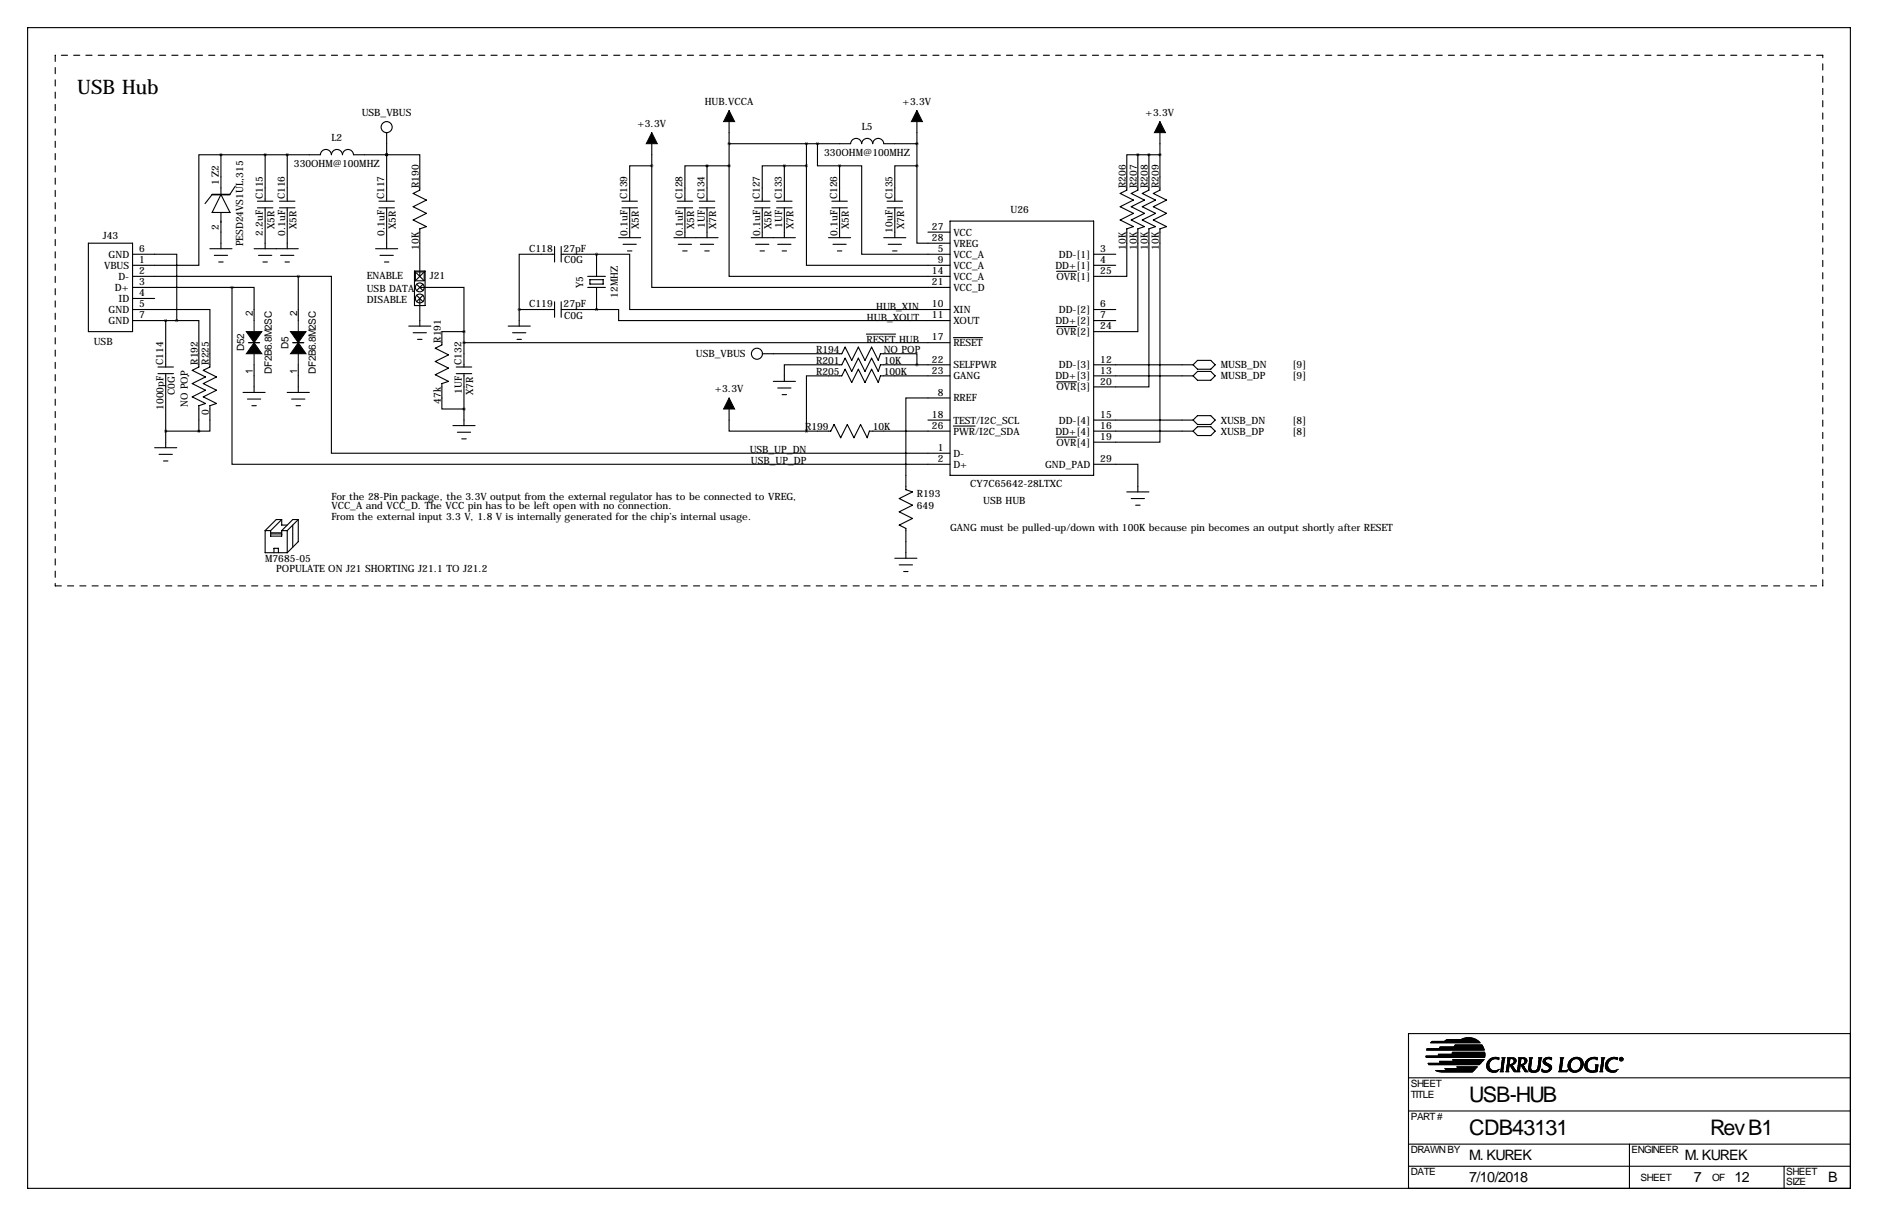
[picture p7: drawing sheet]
<svg xmlns="http://www.w3.org/2000/svg" width="432mm" height="279mm" viewBox="0 0 432 279" stroke-linecap="round" stroke-linejoin="round" font-family="sans-serif">
<g fill="none" stroke="#000" stroke-width=".23">
<path d="M57.1 78.7h2.6M58.4 73.7v2.5M67.3 78.7h2.5M68.6 73.7v2.5M58.4 81.3v2.5M68.6 81.3v2.5M328.9 239.6h11.5M328.9 239.6h11.4M329 239.5h11.3M329 239.5h11.2M329.1 239.4h11.1M329.1 239.4h11"/>
<path d="M329.2 239.3h10.9M332.1 239.2h7.9M332.2 239.2h7.7M332.3 239.1h7.5M332.4 239h7.3M332.5 239h7.1M332.6 238.9h6.9M332.7 238.9h6.7M336 238.8h3.2M336.2 238.7h2.9M336.3 238.7h2.7M336.4 238.6h2.5"/>
<path d="M336.5 238.6h2.2M336.8 238.5h1.7M337 238.5h1.4M327.9 242.8h13.5M327.9 242.7h13.5M327.9 242.6h13.5M327.9 243h13.5M327.9 242.9h13.5M328 241.3h13.3M328 241.2h13.3M328.1 241.1h13.1M328.1 241h13.1"/>
<path d="M328.1 240.9h13.1M328.3 244.3h12.2M328.4 244.4h12M328.4 244.3h12M328.4 244.4h11.9M328.5 244.7h11.6M328.5 244.6h11.7M330 246h8.9M330.1 246h8.7M330.3 246.1h8.5M330.4 246.1h8.3M330.6 246.2h8.1"/>
<path d="M330.7 246.2h7.9M330.7 242.6h10.7M330.7 242.5h10.7M330.7 242.4h10.7M330.7 242.3h10.7M330.7 242.2h10.7M331 243.9h9.8M331 243.8h9.9M331 240.9h10.1M331 240.8h10.1M331 244h9.7M331 240.7h10.1"/>
<path d="M331.1 244.1h9.5M331.1 244h9.6M331.1 240.7h10M331.1 240.6h10M331.1 244.2h9.4M331.1 244.2h9.5M331.1 240.5h9.9M331.3 246.3h7.2M332.2 245.5h7.1M332.2 245.6h7M332.3 245.6h6.9M332.3 245.7h6.8"/>
<path d="M332.4 245.7h6.7M332.5 245.8h6.6M332.6 245.8h6.4M332.7 245.9h6.2M333.9 242.2h7.5M333.9 242.1h7.5M333.9 242h7.5M333.9 241.9h7.5M333.9 241.8h7.5M334 241.8h7.4M334 243.4h7.3M334.1 243.6h7"/>
<path d="M334.1 243.5h7.1M334.1 243.7h6.9M334.2 243.8h6.7M334.3 240.5h6.7M334.4 240.4h6.5M334.4 240.3h6.5M334.5 240.3h6.4M334.5 240.2h6.3M334.6 240.1h6.1M334.9 245.1h4.8M335 245.2h4.6M335.1 245.3h4.4"/>
<path d="M335.2 245.4h4.2M335.3 245.5h4M340.3 244.5l-11.8 .1M341.1 243.6l-7 .1M341.8 245.2h.6M341.8 245.1h.6M341.8 245h.6M341.8 244.9h.5M341.8 244.8h.5M341.8 244.7h.5M341.8 244.6h.5M341.9 245.4h.6"/>
<path d="M341.9 245.3h.6M341.9 245.3h.5M341.9 244.5h.4M341.9 244.4h.5M341.9 244.3h.5M341.9 245.6h.7M341.9 245.5h.7M341.9 245.5h.6M341.9 244.2h.5M342 245.6h.7M342 244.1h.5M342 245.7h.8"/>
<path d="M342 245.7h.7M342 244h.6M342.1 245.8h.7M342.1 243.9h.5M342.1 245.8l.9 .1M342.1 243.8h.6M342.2 245.9h.9M342.2 243.8h.5M342.2 243.7h.5M342.2 246h1M342.3 246h2.1M342.3 243.6h.7"/>
<path d="M342.4 246.1h2M342.4 243.5h.6M342.4 243.5h.7M342.5 243.4h.7M342.5 246.2h1.8M342.5 244l-.5 .1M342.5 243.4h.8M342.6 243.3h.9M342.6 246.2h1.7M342.6 243.3h2M342.7 243.2h1.9M342.9 243.6l-.7 .1"/>
<path d="M342.9 243.1h1.8M343 246.3h1.1M343.1 243.1h1.6M343.2 246.4h.7M343.2 243h1.4M343.4 243h1M343.7 242.9h.3M344 246h.4M344.2 245.9h.3M344.2 243.3h.4M344.4 243.4h.2M344.5 245.8h.1"/>
<path d="M344.5 243.4h.1M344.6 245.8l-.3 .1M344.6 243.5h.1M344.6 245.7h.1M344.9 246.3h.8M345 246.2h.6M345 246.1h.6M345.1 246.1h.5M345.1 246h.4M345.1 245.9h.4M345.1 245.8h.4M345.1 245.8h.5"/>
<path d="M345.1 245.7h.5M345.1 245.6h.5M345.1 245.5h.5M345.2 245.5h.4M345.2 245.4h.4M345.2 245.3h.4M345.2 245.2h.4M345.2 245.1h.4M345.2 245h.5M345.2 244.9h.5M345.2 244.8h.5M345.3 244.7h.4"/>
<path d="M345.3 244.6h.4M345.3 244.5h.4M345.3 244.4h.4M345.3 244.3h.4M345.3 243h.8M345.3 244.2h.5M345.3 244.1h.5M345.3 244h.5M345.3 243.9h.5M345.3 243.1h.7M345.4 243.9h.4M345.4 243.8h.4"/>
<path d="M345.4 243.7h.4M345.4 243.6h.4M345.4 243.5h.4M345.4 243.2h.5M345.4 243.1h.6M345.4 243.4h.4M345.4 243.4h.5M345.4 243.3h.5M346.2 246.3h.8M346.3 246.2h.6M346.3 246.1h.6M346.4 246.1h.5"/>
<path d="M346.4 246h.5M346.4 245.9h.5M346.4 245.8h.5M346.4 245.7h.5M346.5 245.6h.4M346.5 245.5h.4M346.5 245.4h.4M346.5 245.3h.4M346.5 245.2h.4M346.5 245.1h.5M346.5 245h.5M346.5 244.9h.5"/>
<path d="M346.5 244.8h.5M346.6 244.7h.4M346.6 244.6h.4M346.6 244.5h.4M346.6 244.4h.4M346.6 243h1.4M346.6 244.3h.4M346.6 244.2h.5M346.6 244.1h.5M346.6 244h.5M346.6 243.1h1.5M346.7 243.9h.4"/>
<path d="M346.7 243.8h.4M346.7 243.7h.4M346.7 243.6h.4M346.7 243.2h1.7M346.7 243.1h1.5M346.7 243.5h.5M346.7 243.4h.5M346.7 243.3h.5M347.2 244.6h.7M347.2 244.8h.5M347.2 244.7h.5M347.2 244.7h.6"/>
<path d="M347.3 244.9h.5M347.3 244.8h.4M347.4 245.1h.5M347.4 245h.5M347.4 245.2h.6M347.5 245.3h.5M347.5 245.2h.5M347.6 245.4h.5M347.6 245.5h.5M347.7 245.6h.5M347.7 245.5h.5M347.7 244.4h.5"/>
<path d="M347.7 245.7h.6M347.7 243.3h.7M347.8 245.7h.5M347.8 244.4h.4M347.8 245.8l.6 .1M347.8 245.8h.5M347.8 244.3h.5M347.8 243.3h.7M347.9 244.3h.4M347.9 246h.6M347.9 245.9h.6M347.9 244.2h.5"/>
<path d="M347.9 243.4h.6M348 246h.6M348 244.2h.4M348 243.4h.5M348 246.1h.7M348 246.1h.6M348 244.1h.5M348 243.5h.6M348 243.5h.5M348.1 246.2h.6M348.1 243.6h.5M348.1 246.2l1.4 .1"/>
<path d="M348.1 244.5l-.7 .1M348.1 244h.4M348.1 243.9h.4M348.1 243.9h.5M348.1 243.8h.5M348.1 243.7h.5M348.5 244l-.4 .1M348.8 246.2h.6M348.8 246.1h.6M348.9 246.1h.5M348.9 246h.5M348.9 245.9h.5"/>
<path d="M348.9 245.8h.5M348.9 245.7h.5M348.9 245.6h.5M349 245.6h.4M349 245.5h.5M349 245.4h.5M349 245.3h.5M349 245.2h.5M349 245.1h.5M349 245h.5M349 244.9h.5M349 244.8h.5"/>
<path d="M349.1 244.8h.4M349.1 244.7h.4M349.1 244.7h.5M349.1 244.6h.5M349.1 244.5h.5M349.1 244.4h.5M349.1 243h1.4M349.1 244.3h.5M349.1 244.2h.5M349.1 244.1h.5M349.1 244h.5M349.1 243.1h1.5"/>
<path d="M349.2 243.9h.4M349.2 243.9h.5M349.2 243.8h.5M349.2 243.7h.5M349.2 243.6h.5M349.2 243.2h1.7M349.2 243.1h1.5M349.2 243.5h.5M349.2 243.4h.5M349.2 243.3h.5M349.7 244.7h.7M349.7 244.6h.8"/>
<path d="M349.8 244.8h.4M349.8 244.7h.4M349.8 244.9h.5M349.8 244.8h.5M349.9 245h.5M349.9 244.9h.4M349.9 245.1h.5M350 245.2h.5M350 245.1h.5M350 245.3h.5M350.1 245.3h.4M350.1 245.4h.5"/>
<path d="M350.2 245.5h.5M350.2 245.5h.4M350.2 245.6h.5M350.2 244.4h.5M350.3 245.7h.5M350.3 245.6h.4M350.3 243.3h.6M350.3 244.4h.4M350.4 245.8l.5 .1M350.4 245.8h.4M350.4 244.3h.4M350.4 243.3h.6"/>
<path d="M350.5 246h.5M350.5 245.9h.5M350.5 244.2h.4M350.5 243.4h.5M350.5 246.1h.7M350.5 246.1h.6M350.5 246h.6M350.5 244.1h.5M350.5 243.5h.5M350.6 246.2h.6M350.6 244h.4M350.6 243.6h.5"/>
<path d="M350.6 243.5h.5M350.6 246.2l.8 .1M350.6 244.5l-.7 .1M350.6 243.9h.4M350.6 243.9h.5M350.6 243.8h.5M350.6 243.7h.5M351 244l-.4 .1M351.5 245.8h.5M351.5 245.7h.5M351.5 245.6h.5M351.5 245.5h.4"/>
<path d="M351.5 245.4h.4M351.5 245.3h.4M351.5 245.2h.4M351.5 245.1h.4M351.5 245.9h.7M351.5 245.8l.6 .1M351.5 245h.5M351.5 244.9h.5M351.5 244.8h.5M351.5 244.7h.5M351.6 246h.7M351.6 244.7h.4"/>
<path d="M351.6 244.6h.4M351.6 244.5h.4M351.6 244.4h.4M351.6 244.3h.4M351.6 243h.8M351.6 246.1h2.1M351.6 246h.9M351.6 244.2h.4M351.6 244.1h.5M351.6 244h.5M351.6 243.9h.5M351.6 243.8h.5"/>
<path d="M351.6 243.1h.7M351.7 246.1h2M351.7 243.8h.4M351.7 243.7h.4M351.7 243.6h.4M351.7 243.5h.4M351.7 243.2h.5M351.7 243.1h.6M351.7 246.2h1.9M351.7 243.4h.4M351.7 243.4h.5M351.7 243.3h.5"/>
<path d="M351.8 246.2h1.7M352 246.3h1.3M352.2 246.4h.9M352.9 246h.9M353.1 246h.7M353.2 245.9h.6M353.3 245.9h.6M353.4 245.8h.5M353.4 245.7h.6M353.5 245.7h.5M353.5 245.6h.5M353.5 245.5h.5"/>
<path d="M353.6 245.5h.4M353.6 245.4h.4M353.6 245.3h.5M353.6 245.2h.5M353.6 245.1h.5M353.7 245.1h.4M353.7 245h.4M353.7 244.9h.4M353.7 244.8h.4M353.7 244.7h.4M353.7 244.6h.5M353.7 244.5h.5"/>
<path d="M353.7 244.4h.5M353.7 244.3h.5M353.7 243h.8M353.8 244.2h.4M353.8 244.1h.4M353.8 244h.4M353.8 243.9h.4M353.8 243.1h.7M353.8 243.8h.5M353.8 243.7h.5M353.8 243.6h.5M353.8 243.2h.6"/>
<path d="M353.8 243.1h.6M353.9 243.5h.4M353.9 243.4h.4M353.9 243.3h.4M354.5 245.7h.1M354.5 245.8l.3 .1M354.5 245.8h.1M354.5 246.2h1.6M354.5 246.2h1.7M354.5 246.1h1.8M354.5 246h.8M354.5 246h.5"/>
<path d="M354.5 245.9h.4M354.8 246.3h1.1M354.8 244l.6 .1M354.8 244h.6M354.8 243.9h.5M354.8 243.8h.5M354.8 244.2h.8M354.8 244.1h.7M354.8 243.7h.5M354.8 243.6h.5M354.9 244.3h.9M354.9 244.2h.8"/>
<path d="M354.9 243.5h.5M354.9 244.3h1M354.9 243.4h.6M355 246.4h.7M355 244.4h1M355 243.4h.6M355 243.3h.7M355 244.4h1.1M355 243.3h1.8M355.1 244.5l1.1 .1M355.1 243.2h1.7M355.2 244.6h1.1"/>
<path d="M355.2 243.1h1.6M355.3 244.7h1.1M355.3 243.1h1.5M355.4 244.7h1.1M355.4 243h1.4M355.5 244.8h1M355.6 246h.8M355.6 244.8h1M355.6 243h1M355.7 244.9h.9M355.8 246h.7M355.8 244.9h.9"/>
<path d="M355.9 245.9h.6M355.9 245h.8M355.9 242.9h.4M356 245.1h.7M356.1 245.8h.5M356.1 245.1h.7M356.2 245.7h.4M356.2 245.2h.6M356.2 245.7h.5M356.2 245.6h.5M356.2 245.3h.6M356.3 245.5h.4"/>
<path d="M356.3 245.5h.5M356.3 245.4h.5M356.3 243.3h.5M356.5 243.4h.2M356.6 245.8l-.6 .1M356.6 243.4h.1M356.6 243.5h.1M356.7 243.5h.1M358.4 246.2h1.9M358.5 246.1h1.8M358.5 246h1.8M358.5 246h.9"/>
<path d="M358.5 245.9h.6M358.5 245.8h.5M358.6 245.8h.4M358.6 245.7h.4M358.6 245.7h.5M358.6 245.6h.5M358.6 245.5h.5M358.6 245.4h.5M358.6 245.3h.5M358.6 245.2h.5M358.6 245.1h.5M358.6 245h.5"/>
<path d="M358.7 244.9h.5M358.7 244.8h.5M358.7 244.7h.5M358.7 244.6h.5M358.7 243h.9M358.7 244.5h.5M358.7 244.4h.5M358.7 244.3h.5M358.7 244.2h.5M358.7 244.1h.5M358.8 244h.5M358.8 243.9h.5"/>
<path d="M358.8 243.8h.5M358.8 243.1h.6M358.8 243.1h.7M358.9 243.7h.4M358.9 243.6h.4M358.9 243.5h.4M358.9 243.4h.4M358.9 243.3h.5M359.3 244l-.5 .1M359.4 243.2h-.5M359.9 246h.5M360.2 245.9h.2"/>
<path d="M360.3 246.2l-2 .1M360.3 245.9h.1M360.4 245.8h.1M360.5 245.2h.6M360.5 245.1h.6M360.5 245.1h.5M360.5 245h.5M360.5 244.9h.5M360.5 244.8h.5M360.5 244.7h.5M360.5 244.6h.5M360.6 245.4h.6"/>
<path d="M360.6 245.3h.5M360.6 245.2h.5M360.6 244.4h.5M360.6 244.3h.5M360.6 245.5h.6M360.6 244.2h.5M360.7 245.6h.6M360.7 245.6h.5M360.7 244.1h.5M360.7 245.7h.6M360.7 244h.5M360.8 245.8h.6"/>
<path d="M360.8 243.9h.5M360.8 245.8l.7 .1M360.8 243.8h.5M360.9 245.9h.7M360.9 243.8h.5M360.9 246h.8M360.9 243.7h.5M361 246h.9M361 243.6h.6M361.1 246.1h2M361.1 244.5l-.5 .1M361.1 243.5h.5"/>
<path d="M361.1 246.1h1.9M361.1 243.5h.6M361.2 243.4h.6M361.2 246.2h1.7M361.2 244l-.5 .1M361.2 243.4h.7M361.3 246.2h1.6M361.3 243.3h.8M361.4 243.3h1M361.4 243.2h2.1M361.5 246.3h1.1M361.5 243.6l-.6 .1"/>
<path d="M361.6 243.1h1.8M361.7 246.4h.7M361.7 243.1h1.6M361.8 243h1.3M362 243h1M362.3 246h.9M362.3 242.9h.5M362.6 246h.7M362.6 243.3h1M362.7 245.9h.6M362.8 243.3h.8M362.9 245.8h.6"/>
<path d="M362.9 243.4h.8M363 245.7h.5M363 243.4h.7M363.1 245.7h.5M363.1 243.5h.6M363.1 245.6h.5M363.2 245.6h.4M363.2 245.5h.5M363.2 243.5h.6M363.2 243.6l.7 .1M363.2 243.6h.6M363.3 245.3h.5"/>
<path d="M363.3 243.8h.6M363.3 243.7h.6M363.4 245.2h.5M363.4 243.9h.5M363.4 243.8h.5M363.4 245.8l-.6 .1M363.4 245.1h.5M363.4 245h.5M363.4 244h.6M363.4 243.9h.6M363.5 244.9h.5M363.5 244.8h.5"/>
<path d="M363.5 244.2h.5M363.5 244.1h.5M363.5 244h.5M363.5 244.7h.5M363.5 244.6h.5M363.5 244.5h.5M363.5 244.4h.5M363.5 244.3h.5M363.8 245.4h-.5M364.4 245.3h.6M364.4 245.3h.5M364.4 245.2h.5"/>
<path d="M364.4 245.1h.5M364.4 245h.5M364.4 244.9h.5M364.4 244.8h.5M364.4 244.7h.5M364.4 244.6h.5M364.4 245.5h.6M364.4 245.4h.6M364.4 244.4h.5M364.4 244.3h.5M364.5 245.6h.7M364.5 245.5h.6"/>
<path d="M364.5 244.3h.4M364.5 244.2h.5M364.5 245.7h.7M364.5 244.1h.5M364.6 245.8h.7M364.6 245.7h.7M364.6 244h.5M364.6 245.8l.9 .1M364.6 243.9h.6M364.7 243.8h.5M364.7 245.9h.9M364.7 243.8h.6"/>
<path d="M364.7 243.7h.6M364.8 246h.9M364.8 246h1.2M364.9 246.1h2.3M364.9 243.6h.6M364.9 244.5l-.5 .1M364.9 243.5h.7M365 246.1h2.2M365 243.5h.6M365 243.4h.7M365.1 246.2h2.1M365.1 244l-.6 .1"/>
<path d="M365.1 243.4h.8M365.2 246.2h2M365.2 243.3h.8M365.3 243.3h2M365.4 243.2h1.9M365.4 243.6l-.6 .1M365.5 246.3h1.3M365.6 243.1h1.7M365.7 243.1h1.6M365.7 246.4h.8M365.8 243h1.5M366 243h1.2"/>
<path d="M366.3 246h.9M366.4 242.9h.4M366.7 246h.6M366.8 244.7h.6M366.8 245.9h.5M366.8 245.8h.5M366.8 245.7h.5M366.8 243.3h.4M366.9 245.6h.4M366.9 245.5h.4M366.9 245.4h.4M366.9 245.3h.4"/>
<path d="M366.9 244.8h.5M366.9 245.2h.5M366.9 245.1h.5M366.9 245h.5M366.9 244.9h.5M367 243.4h.2M367.1 243.4h.1M367.1 243.5h.1M367.2 243.5h.1M367.8 246.3h.8M367.9 246.2h.6M367.9 246.1h.6"/>
<path d="M367.9 246h.6M368 246h.5M368 245.9h.5M368 245.8h.5M368 245.7h.5M368 245.6h.5M368 245.5h.5M368 245.4h.5M368 245.3h.5M368.1 245.3h.4M368.1 245.2h.4M368.1 245.2h.5"/>
<path d="M368.1 245.1h.5M368.1 245h.5M368.1 244.9h.5M368.1 244.8h.5M368.1 244.7h.5M368.1 244.6h.5M368.1 243h.9M368.2 244.4h.4M368.2 244.4h.5M368.2 244.3h.5M368.2 244.2h.5M368.2 244.1h.5"/>
<path d="M368.2 244h.5M368.2 243.9h.5M368.2 243.8h.5M368.2 243.7h.5M368.2 243.1h.7M368.3 243.6h.5M368.3 243.5h.5M368.3 243.4h.5M368.3 243.3h.5M368.9 243.2h-.6M369.1 245.2h.6M369.1 245.1h.6"/>
<path d="M369.1 245h.6M369.1 244.9h.5M369.1 244.8h.5M369.1 244.7h.5M369.1 244.6h.5M369.2 245.4h.6M369.2 245.3h.6M369.2 245.3h.5M369.2 244.5h.5M369.2 244.4h.5M369.2 244.3h.5M369.2 245.5h.7"/>
<path d="M369.2 245.5h.6M369.2 244.2h.5M369.3 245.6h.7M369.3 245.6h.6M369.3 244.2h.4M369.3 244.1h.5M369.3 245.7h.8M369.3 245.7h.7M369.3 244h.6M369.4 245.8h.7M369.4 243.9h.5M369.4 245.8l.9 .1"/>
<path d="M369.4 243.8h.6M369.5 245.9h.9M369.5 243.8h.5M369.5 243.7h.6M369.6 246h.9M369.6 246h2.1M369.6 243.6h.6M369.7 246.1h2M369.7 243.5h.6M369.7 243.5h.7M369.8 243.4h.7M369.8 246.2h1.8"/>
<path d="M369.8 243.4h.8M369.9 243.3h.9M369.9 246.2h1.7M370 243.3h1.9M370 243.2h2M370.2 243.6l-.7 .1M370.2 246.3h1.1M370.2 243.1h1.8M370.3 243.1h1.7M370.4 246.4h.7M370.5 243h1.4M370.6 243h1.1"/>
<path d="M370.9 242.9h.4M371.2 246h.6M371.4 245.9h.4M371.4 243.3h.5M371.7 243.4h.2M371.8 245.8h.1M371.8 243.4h.1M371.9 245.8l-.3 .1M371.9 243.5h.1M371.9 245.7h.1M372.4 243.5h.1M372.4 243.4h.1"/>
<path d="M372.4 243.3h.1M372.4 243.6h.1M372.4 243.1h.1M372.5 243.6l.1 .1M372.5 243.2h-.1M372.5 243.1h.1M372.5 243h.1M372.6 243.7h.4M372.6 243h.4M372.6 243.8h.3M372.6 243.6h.1M372.6 243.5h.1"/>
<path d="M372.6 243.4h.1M372.6 243.4h.3M372.6 243.3h.1M372.6 243.1h.3M372.7 242.9h.1M372.8 243.5h.1M372.8 243.4h.1M372.8 243.3h.1M372.9 243.5h.1M372.9 243.6h.1M372.9 243.3h.1M372.9 243.2h.1"/>
<path d="M372.9 243.2h-.3M372.9 243h.1M373 243.7h.1M373 243.1h.1M373.1 243.6h.1M373.1 243.2h.1M373.1 243.1h.1M373.1 243.5h.1M373.1 243.4h.1M373.1 243.3h.1"/>
</g>
<g fill="none" stroke="#000" stroke-width=".25">
<path d="M6.3 6.4h419.1v266.6h-419.1zM50.8 35.6h-5.1v25.4h-15.2M50.8 35.6h22.9M50.8 35.6v9.1M61 35.6v10.6M66 35.6v10.6M73.7 35.5a1.27 1.27 0 0 1 1.2-1.2 1.27 1.27 0 0 1 1.3 1.3M76.2 35.5a1.27 1.27 0 0 1 1.3-1.2 1.27 1.27 0 0 1 1.2 1.3M78.7 35.5a1.27 1.27 0 0 1 1.3-1.2 1.27 1.27 0 0 1 1.3 1.3h7.6M88.9 35.6h7.6v8.1l-1.5 .7 3 1.6-3 1.5 3 1.5-3 1.5 3 1.6-1.5 .5v10.9M88.9 35.6h.1M88.9 30.5v15.7"/>
<path d="M149.9 38.1v27.9h68.5M149.9 38.1h-5.1v8.1M149.9 31.5v6.6M162.6 38.1h-5.1v8.1M162.6 38.1h5M162.6 38.1v8.1M167.6 38.1v25.4h50.8M167.6 33h28M167.6 26.4v11.7M180.3 38.1h-5v8.1M180.3 38.1h5.1M180.3 38.1v8.1"/>
<path d="M185.4 38.1v22.9h33M185.4 33v5.1M188 33v5.1h5M193 38.1h5.1v20.3h20.3M193 38.1v8.1M195.6 33a1.27 1.27 0 0 1 1.3-1.2 1.27 1.27 0 0 1 1.2 1.2 1.27 1.27 0 0 1 1.3-1.2 1.27 1.27 0 0 1 1.3 1.2 1.27 1.27 0 0 1 1.2-1.2 1.27 1.27 0 0 1 1.3 1.2h7.6M210.8 38.1v17.8h7.6M210.8 38.1h-5.1v8.1M210.8 26.4v11.7M261.6 35.6h-2.5v8.1l-1.5 .7 3 1.6-3 1.5 3 1.5-3 1.5 3 1.6-1.5 .5v10.9h-7.6M261.6 35.6v8.1l-1.5 .7 3 1.6-3 1.5 3 1.5-3 1.5 3 1.6-1.5 .5v23.6h-10.1M261.6 35.6h5.1"/>
<path d="M264.2 35.6v8.1l-1.6 .7 3.1 1.6-3.1 1.5 3.1 1.5-3.1 1.5 3.1 1.6-1.5 .5v36.3h-12.7M266.7 29v14.7l-1.5 .7 3 1.6-3 1.5 3 1.5-3 1.5 3 1.6-1.5 .5v49h-15.2M20.3 55.9h10.2v20.3h-10.2zM30.5 58.4h10.1v15.3M48.3 57.2h5M48.8 44.7l-1.7 2.1M49.3 58.7h3M50.8 48.8v8.4M50.8 44.7l2.1 4.1h-4.1zM54.1 42.8l-1.3 1.9M58.4 57.2h10.2M59.2 46.2h3.5"/>
<path d="M59.2 47.8h3.5M59.4 58.7h3.1M61 47.8v9.4M64.3 46.2h3.5M64.3 47.8h3.5M64.5 58.7h3.1M66 47.8v9.4M86.4 57.2h5M87.1 46.2h3.6M87.1 47.8h3.6M87.4 58.7h3M88.9 47.8v9.4"/>
<path d="M127.5 58.4h-8.1v12.7M127.5 56.6v3.6M129 58.4h8.2M129 56.6v3.6M137.2 58.4h7.6v12.7h73.6M137.2 58.4v5.1M142.2 54.6h5.1M143 46.2h3.6M143 47.8h3.6M143.3 56.1h3M144.3 57.7h1M144.8 47.8v6.8"/>
<path d="M154.9 54.6h10.2M155.7 46.2h3.6M155.7 47.8h3.6M156 56.1h3M157 57.7h1M157.5 47.8v6.8M160.8 46.2h3.5M160.8 47.8h3.5M161 56.1h3.1M162.1 57.7h1M162.6 47.8v6.8M172.7 54.6h10.2"/>
<path d="M173.5 46.2h3.5M173.5 47.8h3.5M173.7 56.1h3.1M174.8 57.7h1M175.3 47.8v6.8M178.6 46.2h3.5M178.6 47.8h3.5M178.8 56.1h3.1M179.8 57.7h1M180.3 47.8v6.8M190.5 54.6h5.1M191.3 46.2h3.5"/>
<path d="M191.3 47.8h3.5M191.5 56.1h3.1M192.5 57.7h1M193 47.8v6.8M203.2 54.6h5.1M204 46.2h3.5M204 47.8h3.5M204.2 56.1h3.1M205.2 57.7h1M205.7 47.8v6.8M213.4 53.3h5M218.4 50.8h33.1v58.4h-33.1z"/>
<path d="M251.5 58.4h5M30.5 71.1h17.8v13.2l-1.6 .8 3.1 1.5-3.1 1.5 3.1 1.6-3.1 1.5 3.1 1.5-1.5 .5v5.9h-2.6M30.5 63.5h38.1M30.5 66h22.8M30.5 73.7h10.1M30.5 68.6h5.1M38.1 73.7v10.6M40.6 73.7h5.1v10.6l-1.5 .8 3 1.5-3 1.5 3 1.6-3 1.5 3 1.5-1.5 .5v5.9M50.3 60.2h1M53.3 66h5.1v7.7M53.3 66v40.7h165.1M60.5 60.2h1"/>
<path d="M65.5 60.2h1M68.6 63.5h7.6v40.6h142.2M68.6 63.5v10.2M88.4 60.2h1M94 74.9h5.1M95 76.5h3M95.3 62.3h2.4v7.9h-2.4zM95.5 62.5h2v2h-2zM95.8 62.7l1.5 1.6M95.8 65.3l1.5 1.5M95.8 67.8l1.5 1.5M96 78h1"/>
<path d="M96.5 66h10.2v10.2M96.5 68.6v6.3M97.3 62.7l-1.5 1.6M97.3 65.3l-1.5 1.5M97.3 67.8l-1.5 1.5M106.7 76.2h-5.1v3l-1.5 .8 3 1.5-3 1.6 3 1.5-3 1.5 3 1.5-1.5 .5v5.9h5.1M106.7 78.7h111.7M106.7 76.2v8.1M116.8 74.9h5.1M117.9 76.5h3M118.9 78h1M119.4 71.1h8.1"/>
<path d="M119.4 71.1v3.8M127.5 69.3v3.6M129 71.1h8.2M129 69.3v3.6M135.1 63.5h4.1M135.1 66h4.1M135.6 64.3h3.1v1h-3.1zM137.2 71.1h5v2.6h76.2M137.2 66v5.1M199.2 76.8h6.7M219.2 77.6h6.7M242.9 75h4.6"/>
<path d="M242.9 62.3h4.6M251.5 61h5M251.5 71.1h5M251.5 73.7h5M36.3 84.3h3.6M36.3 85.9h3.6M38.1 99.1h7.6M38.1 85.9v17M43.2 86.4h.1M55.9 90.2h5.1M56.9 91.7h3M57.9 93.2h1"/>
<path d="M58.4 83.8v6.4M66 90.2h5.1M67.1 91.7h3M68.1 93.2h1M68.6 83.8v6.4M104.1 97.8h5.1M104.9 84.3h3.6M104.9 85.9h3.6M105.2 99.3h3M106.7 85.9v11.9M167.6 92.5v6.6h17.8M175.3 81.3h18.2l.8-1.5 1.5 3 1.6-3 1.5 3 1.5-3 1.5 3 .5-1.5h8.4v2.5"/>
<path d="M177.8 87.6h5.1M178.8 89.2h3.1M179.8 90.7h1M185.4 99.1h5.6l.8-1.6 1.5 3.1 1.5-3.1 1.5 3.1 1.6-3.1 1.5 3.1 .5-1.5h18.5M213.4 96.5h5M218.4 91.4h-10.1v21.1l1.5 .5-3 1.6 3 1.5-3 1.5 3 1.5-3 1.6 1.5 .7v6.9M218.4 86.4h-16l-.5 1.5-1.5-3.1-1.5 3.1-1.5-3.1-1.6 3.1-1.5-3.1-.8 1.6h-8.1v12.7M218.4 83.8h-16l-.5 1.5-1.5-3-1.5 3-1.5-3-1.6 3-1.5-3-.8 1.5h-13.2v3.8M219.2 97.9h5M242.9 87.7h4.6M251.5 83.8h22.8M251.5 86.4h22.8"/>
<path d="M251.5 96.5h22.8M251.5 99.1h22.8M275.3 85.3h3.1l1 1.1-1 1h-3.1l-1-1zM275.3 82.8h3.1l1 1-1 1h-3.1l-1-1zM275.3 98h3.1l1 1.1-1 1h-3.1l-1-1zM275.3 95.5h3.1l1 1-1 1h-3.1l-1-1zM35.6 102.9h5M36.6 104.4h3M37.6 105.9h1M64.8 119.4v1.3h1.2M64.8 119.4h-1.3l-2.5 2.5M64.8 119.4l-2.6 2.5"/>
<path d="M68.6 119.4v5.1l-2.6 2.5M68.6 119.4l-2.6 2.5M68.6 119.4h-1.3l-2.5 2.5M106.2 100.8h1M242.9 100.4h4.6M251.5 106.7h10.1v6.3M259.1 113h5.1M260.1 114.6h3M261.1 116.1h1M61 121.9v5.1h5M61 121.9h1.2M62.2 122.7h2.6"/>
<path d="M62.2 121.9v1.3h2.6v-1.3M62.2 122.4h2.6M63 127v-1h1v1M64.8 121.9h1.2M66 121.9v5.1M67.3 120.7v5M205.7 128.3h5.1M206.8 129.8h3M207.8 131.3h1M425.4 237.5h-101.6v35.5M323.8 255.3h101.6M323.8 247.6h101.6"/>
<path d="M323.8 268h101.6M323.8 262.9h101.6M374.6 262.9v10.1M410.2 268v5"/>
<circle cx="88.9" cy="29.2" r="1.27"/>
<circle cx="96.5" cy="66" r="1.02"/>
<circle cx="96.5" cy="68.6" r="1.02"/>
<circle cx="174" cy="81.3" r="1.27"/>
</g>
<path d="M12.7 12.7v121.9M419.1 12.7h-406.4M12.7 134.6h406.4M419.1 134.6v-121.9" fill="none" stroke="#000" stroke-width=".25" stroke-dasharray="1.4 1.4"/>
<path d="M48.8 44.7h4" fill="none" stroke="#000" stroke-width=".38"/>
<path d="M149.9 30.5l1.2 2.5h-2.5zM167.6 25.4l1.3 2.5h-2.5zM210.8 25.4l1.3 2.5h-2.6zM266.7 27.9l1.3 2.6h-2.6zM58.4 78.7l1.8 2.6h-3.6zM56.6 76.2h3.6l-1.8 2.5zM68.6 78.7l1.8 2.6h-3.6zM66.8 76.2h3.6l-1.8 2.5zM167.6 91.4l1.3 2.6h-2.5z" fill="#000" stroke="#000" stroke-width=".23"/>
<path d="M66 35.6a.05 .05 0 0 0 .1 0 .05 .05 0 0 0-.1 0zM60.9 35.6a.05 .05 0 0 0 .1 0 .05 .05 0 0 0-.1 0zM53.3 66a.05 .05 0 0 0 .1 0 .05 .05 0 0 0-.1 0zM40.6 73.7a.05 .05 0 0 0 .1 0 .05 .05 0 0 0-.1 0zM137.1 58.4a.05 .05 0 0 0 .1 0 .05 .05 0 0 0-.1 0zM137.1 71.1a.05 .05 0 0 0 .1 0 .05 .05 0 0 0-.1 0zM264.1 35.6a.05 .05 0 0 0 .1 0 .05 .05 0 0 0-.1 0zM180.3 38.1a.05 .05 0 0 0 .1 0 .05 .05 0 0 0-.1 0zM162.5 38.1a.05 .05 0 0 0 .1 0 .05 .05 0 0 0-.1 0zM149.8 38.1a.05 .05 0 0 0 .1 0 .05 .05 0 0 0-.1 0zM167.6 33a.05 .05 0 0 0 .1 0 .05 .05 0 0 0-.1 0zM187.9 33a.05 .05 0 0 0 .1 0 .05 .05 0 0 0-.1 0zM167.6 38.1a.05 .05 0 0 0 .1 0 .05 .05 0 0 0-.1 0zM193 38.1a.05 .05 0 0 0 .1 0 .05 .05 0 0 0-.1 0z" fill="#000" stroke="#000" stroke-width=".63"/>
<g font-size="4.9">
<text x="337.8" y="253.1">USB-HUB</text>
<text x="337.8" y="260.7">CDB43131</text>
<text x="393.2" y="260.7">Rev B1</text>
</g>
<text font-size="4.6" x="17.8" y="21.6">USB Hub</text>
<g font-size="3.3">
<text x="337.8" y="266.5">M. KUREK</text>
<text x="387.3" y="266.5">M. KUREK</text>
<text x="337.8" y="271.6">7/10/2018</text>
<text x="389.5" y="271.6">7</text>
<text x="398.8" y="271.6">12</text>
<text x="420.4" y="271.6">B</text>
</g>
<g font-size="2.3">
<text x="83.2" y="26.7">USB_VBUS</text>
<text x="146.6" y="29.2">+3.3V</text>
<text x="162" y="24.1">HUB.VCCA</text>
<text x="198.1" y="30">L5</text>
<text x="207.5" y="24.1">+3.3V</text>
<text x="263.4" y="26.7">+3.3V</text>
<text x="76.2" y="32.5">L2</text>
<text x="189.5" y="35.9">330OHM@100MHZ</text>
<text x="67.6" y="38.4">330OHM@100MHZ</text>
<text x="50.3" y="42.4" transform="rotate(-90 50.3 42.4)">1Z2</text>
<text x="60.4" y="45.8" transform="rotate(-90 60.4 45.8)">C115</text>
<text x="65.5" y="45.8" transform="rotate(-90 65.5 45.8)">C116</text>
<text x="88.3" y="45.8" transform="rotate(-90 88.3 45.8)">C117</text>
<text x="96.3" y="43.2" transform="rotate(-90 96.3 43.2)">R190</text>
<text x="144.2" y="45.8" transform="rotate(-90 144.2 45.8)">C139</text>
<text x="156.9" y="45.8" transform="rotate(-90 156.9 45.8)">C128</text>
<text x="162" y="45.8" transform="rotate(-90 162 45.8)">C134</text>
<text x="174.7" y="45.8" transform="rotate(-90 174.7 45.8)">C127</text>
<text x="179.8" y="45.8" transform="rotate(-90 179.8 45.8)">C133</text>
<text x="192.5" y="45.8" transform="rotate(-90 192.5 45.8)">C126</text>
<text x="205.2" y="45.8" transform="rotate(-90 205.2 45.8)">C135</text>
<text x="258.8" y="43.2" transform="rotate(-90 258.8 43.2)">R206</text>
<text x="261.4" y="43.2" transform="rotate(-90 261.4 43.2)">R207</text>
<text x="263.9" y="43.2" transform="rotate(-90 263.9 43.2)">R208</text>
<text x="266.4" y="43.2" transform="rotate(-90 266.4 43.2)">R209</text>
<text x="50.3" y="52.9" transform="rotate(-90 50.3 52.9)">2</text>
<text x="63.1" y="52.6" transform="rotate(-90 63.1 52.6)">X5R</text>
<text x="68.2" y="52.6" transform="rotate(-90 68.2 52.6)">X5R</text>
<text x="91" y="52.6" transform="rotate(-90 91 52.6)">X5R</text>
<text x="146.9" y="52.6" transform="rotate(-90 146.9 52.6)">X5R</text>
<text x="159.6" y="52.6" transform="rotate(-90 159.6 52.6)">X5R</text>
<text x="162.1" y="52.4" transform="rotate(-90 162.1 52.4)">1UF</text>
<text x="164.7" y="52.6" transform="rotate(-90 164.7 52.6)">X7R</text>
<text x="177.4" y="52.6" transform="rotate(-90 177.4 52.6)">X5R</text>
<text x="179.8" y="52.4" transform="rotate(-90 179.8 52.4)">1UF</text>
<text x="182.5" y="52.6" transform="rotate(-90 182.5 52.6)">X7R</text>
<text x="195.2" y="52.6" transform="rotate(-90 195.2 52.6)">X5R</text>
<text x="205.2" y="53.5" transform="rotate(-90 205.2 53.5)">10uF</text>
<text x="207.9" y="52.6" transform="rotate(-90 207.9 52.6)">X7R</text>
<text x="214.3" y="52.8">27</text>
<text x="232.3" y="49">U26</text>
<text x="23.6" y="54.9">J43</text>
<text x="25" y="59.2">GND</text>
<text x="32" y="57.9">6</text>
<text x="55.9" y="56.6" transform="rotate(-90 55.9 56.6)">PESD24VS1UL,315</text>
<text x="60.5" y="54.2" transform="rotate(-90 60.5 54.2)">2.2uF</text>
<text x="65.5" y="54.2" transform="rotate(-90 65.5 54.2)">0.1uF</text>
<text x="88.4" y="54.2" transform="rotate(-90 88.4 54.2)">0.1uF</text>
<text x="96.3" y="57.4" transform="rotate(-90 96.3 57.4)">10K</text>
<text x="121.7" y="57.9">C118</text>
<text x="129.6" y="57.9">27pF</text>
<text x="144.3" y="54.2" transform="rotate(-90 144.3 54.2)">0.1uF</text>
<text x="157" y="54.2" transform="rotate(-90 157 54.2)">0.1uF</text>
<text x="174.8" y="54.2" transform="rotate(-90 174.8 54.2)">0.1uF</text>
<text x="192.5" y="54.2" transform="rotate(-90 192.5 54.2)">0.1uF</text>
<text x="214.3" y="55.4">28</text>
<text x="215.6" y="57.9">5</text>
<text x="219.2" y="54.1">VCC</text>
<text x="219.2" y="56.7">VREG</text>
<text x="219.2" y="59.2">VCC_A</text>
<text x="243.4" y="59.2">DD-[1]</text>
<text x="253" y="57.9">3</text>
<text x="258.8" y="57.4" transform="rotate(-90 258.8 57.4)">10K</text>
<text x="261.4" y="57.4" transform="rotate(-90 261.4 57.4)">10K</text>
<text x="263.9" y="57.4" transform="rotate(-90 263.9 57.4)">10K</text>
<text x="266.4" y="57.4" transform="rotate(-90 266.4 57.4)">10K</text>
<text x="23.9" y="61.8">VBUS</text>
<text x="27.2" y="64.3">D-</text>
<text x="32" y="60.5">1</text>
<text x="32" y="63">2</text>
<text x="32" y="65.5">3</text>
<text x="84.3" y="64.1">ENABLE</text>
<text x="98.8" y="64">J21</text>
<text x="129.7" y="60.5">C0G</text>
<text x="214.3" y="63">14</text>
<text x="214.3" y="65.5">21</text>
<text x="215.6" y="60.5">9</text>
<text x="219.2" y="61.8">VCC_A</text>
<text x="219.2" y="64.3">VCC_A</text>
<text x="242.7" y="61.8">DD+[1]</text>
<text x="242.9" y="64.3">OVR[1]</text>
<text x="253" y="63">25</text>
<text x="253" y="60.5">4</text>
<text x="25" y="71.9">GND</text>
<text x="26.4" y="66.8">D+</text>
<text x="27.2" y="69.4">ID</text>
<text x="32" y="68.1">4</text>
<text x="32" y="70.6">5</text>
<text x="84.3" y="67.1">USB DATA</text>
<text x="84.3" y="69.7">DISABLE</text>
<text x="121.7" y="70.6">C119</text>
<text x="129.6" y="70.6">27pF</text>
<text x="134.1" y="66.2" transform="rotate(-90 134.1 66.2)">Y5</text>
<text x="142.1" y="68.5" transform="rotate(-90 142.1 68.5)">12MHZ</text>
<text x="201.4" y="71.1">HUB_XIN</text>
<text x="214.3" y="70.6">10</text>
<text x="219.2" y="66.8">VCC_D</text>
<text x="219.2" y="71.9">XIN</text>
<text x="243.4" y="71.9">DD-[2]</text>
<text x="253" y="70.6">6</text>
<text x="25" y="74.5">GND</text>
<text x="32" y="73.2">7</text>
<text x="58.2" y="72.6" transform="rotate(-90 58.2 72.6)">2</text>
<text x="68.3" y="72.6" transform="rotate(-90 68.3 72.6)">2</text>
<text x="129.7" y="73.2">C0G</text>
<text x="199.3" y="73.7">HUB_XOUT</text>
<text x="214.3" y="73.2">11</text>
<text x="219.2" y="74.5">XOUT</text>
<text x="242.7" y="74.5">DD+[2]</text>
<text x="242.9" y="77">OVR[2]</text>
<text x="253" y="75.7">24</text>
<text x="253" y="73.2">7</text>
<text x="21.6" y="79.3">USB</text>
<text x="37.5" y="83.9" transform="rotate(-90 37.5 83.9)">C114</text>
<text x="45.5" y="83.8" transform="rotate(-90 45.5 83.8)">R192</text>
<text x="48" y="83.8" transform="rotate(-90 48 83.8)">R225</text>
<text x="56.1" y="80.7" transform="rotate(-90 56.1 80.7)">D52</text>
<text x="66.3" y="80.1" transform="rotate(-90 66.3 80.1)">D5</text>
<text x="101.3" y="78.7" transform="rotate(-90 101.3 78.7)">R191</text>
<text x="106.1" y="83.9" transform="rotate(-90 106.1 83.9)">C132</text>
<text x="160" y="82.1">USB_VBUS</text>
<text x="187.6" y="81">R194</text>
<text x="187.6" y="83.6">R201</text>
<text x="199.2" y="78.7">RESET.HUB</text>
<text x="203.2" y="81">NO POP</text>
<text x="203.2" y="83.6">10K</text>
<text x="214.3" y="78.2">17</text>
<text x="214.3" y="83.3">22</text>
<text x="219.2" y="79.5">RESET</text>
<text x="253" y="83.3">12</text>
<text x="58.2" y="86" transform="rotate(-90 58.2 86)">1</text>
<text x="62.5" y="85.9" transform="rotate(-90 62.5 85.9)">DF2B6.8M2SC</text>
<text x="68.3" y="86" transform="rotate(-90 68.3 86)">1</text>
<text x="72.6" y="85.9" transform="rotate(-90 72.6 85.9)">DF2B6.8M2SC</text>
<text x="187.6" y="86.1">R205</text>
<text x="203.2" y="86.1">100K</text>
<text x="214.3" y="85.9">23</text>
<text x="219.2" y="84.6">SELFPWR</text>
<text x="219.2" y="87.2">GANG</text>
<text x="242.7" y="87.2">DD+[3]</text>
<text x="242.9" y="89.7">OVR[3]</text>
<text x="243.4" y="84.6">DD-[3]</text>
<text x="253" y="88.4">20</text>
<text x="253" y="85.9">13</text>
<text x="280.7" y="87.2">MUSB_DP</text>
<text x="280.7" y="84.6">MUSB_DN</text>
<text x="297.2" y="87.2">[9]</text>
<text x="297.2" y="84.6">[9]</text>
<text x="37.6" y="94.2" transform="rotate(-90 37.6 94.2)">1000pF</text>
<text x="40.2" y="90.9" transform="rotate(-90 40.2 90.9)">C0G</text>
<text x="43.2" y="93.5" transform="rotate(-90 43.2 93.5)">NO POP</text>
<text x="48" y="95.3" transform="rotate(-90 48 95.3)">0</text>
<text x="101.3" y="92.7" transform="rotate(-90 101.3 92.7)">47k</text>
<text x="106.2" y="90.5" transform="rotate(-90 106.2 90.5)">1UF</text>
<text x="108.8" y="90.7" transform="rotate(-90 108.8 90.7)">X7R</text>
<text x="164.3" y="90.2">+3.3V</text>
<text x="215.6" y="90.9">8</text>
<text x="219.2" y="92.2">RREF</text>
<text x="185.1" y="98.8">R199</text>
<text x="200.7" y="98.8">10K</text>
<text x="214.3" y="96">18</text>
<text x="214.3" y="98.6">26</text>
<text x="219.2" y="97.3">TEST/I2C_SCL</text>
<text x="219.2" y="99.9">PWR/I2C_SDA</text>
<text x="242.7" y="99.9">DD+[4]</text>
<text x="243.4" y="97.3">DD-[4]</text>
<text x="253" y="101.1">19</text>
<text x="253" y="98.6">16</text>
<text x="253" y="96">15</text>
<text x="280.7" y="99.9">XUSB_DP</text>
<text x="280.7" y="97.3">XUSB_DN</text>
<text x="297.2" y="99.9">[8]</text>
<text x="297.2" y="97.3">[8]</text>
<text x="172.4" y="104.1">USB_UP_DN</text>
<text x="172.6" y="106.7">USB_UP_DP</text>
<text x="215.6" y="103.6">1</text>
<text x="215.6" y="106.2">2</text>
<text x="219.2" y="104.9">D-</text>
<text x="219.2" y="107.5">D+</text>
<text x="240.3" y="107.5">GND_PAD</text>
<text x="242.9" y="102.4">OVR[4]</text>
<text x="253" y="106.2">29</text>
<text x="223.1" y="111.8">CY7C65642-28LTXC</text>
<text x="76.2" y="114.8">For the 28-Pin package, the 3.3V output from the external regulator has to be connected to VREG,</text>
<text x="76.2" y="116.8">VCC_A and VCC_D. The VCC pin has to be left open with no connection.</text>
<text x="76.2" y="119.4">From the external input 3.3 V, 1.8 V is internally generated for the chip’s internal usage.</text>
<text x="210.8" y="114.3">R193</text>
<text x="210.8" y="116.8">649</text>
<text x="226.1" y="115.9">USB HUB</text>
<text x="218.4" y="121.9">GANG must be pulled-up/down with 100K because pin becomes an output shortly after RESET</text>
<text x="61" y="129.1">M7685-05</text>
<text x="63.5" y="131.5">POPULATE ON J21 SHORTING J21.1 TO J21.2</text>
<text x="324.4" y="249.7">SHEET</text>
<text x="324.4" y="257.3">PART #</text>
<text x="324.4" y="252.2">TITLE</text>
<text x="324.4" y="264.9">DRAWN BY</text>
<text x="375.2" y="264.9">ENGINEER</text>
<text x="324.4" y="270">DATE</text>
<text x="377.2" y="271.3">SHEET</text>
<text x="393.7" y="271.3">OF</text>
<text x="410.7" y="270">SHEET</text>
<text x="410.7" y="272.3">SIZE</text>
</g>
</svg>
